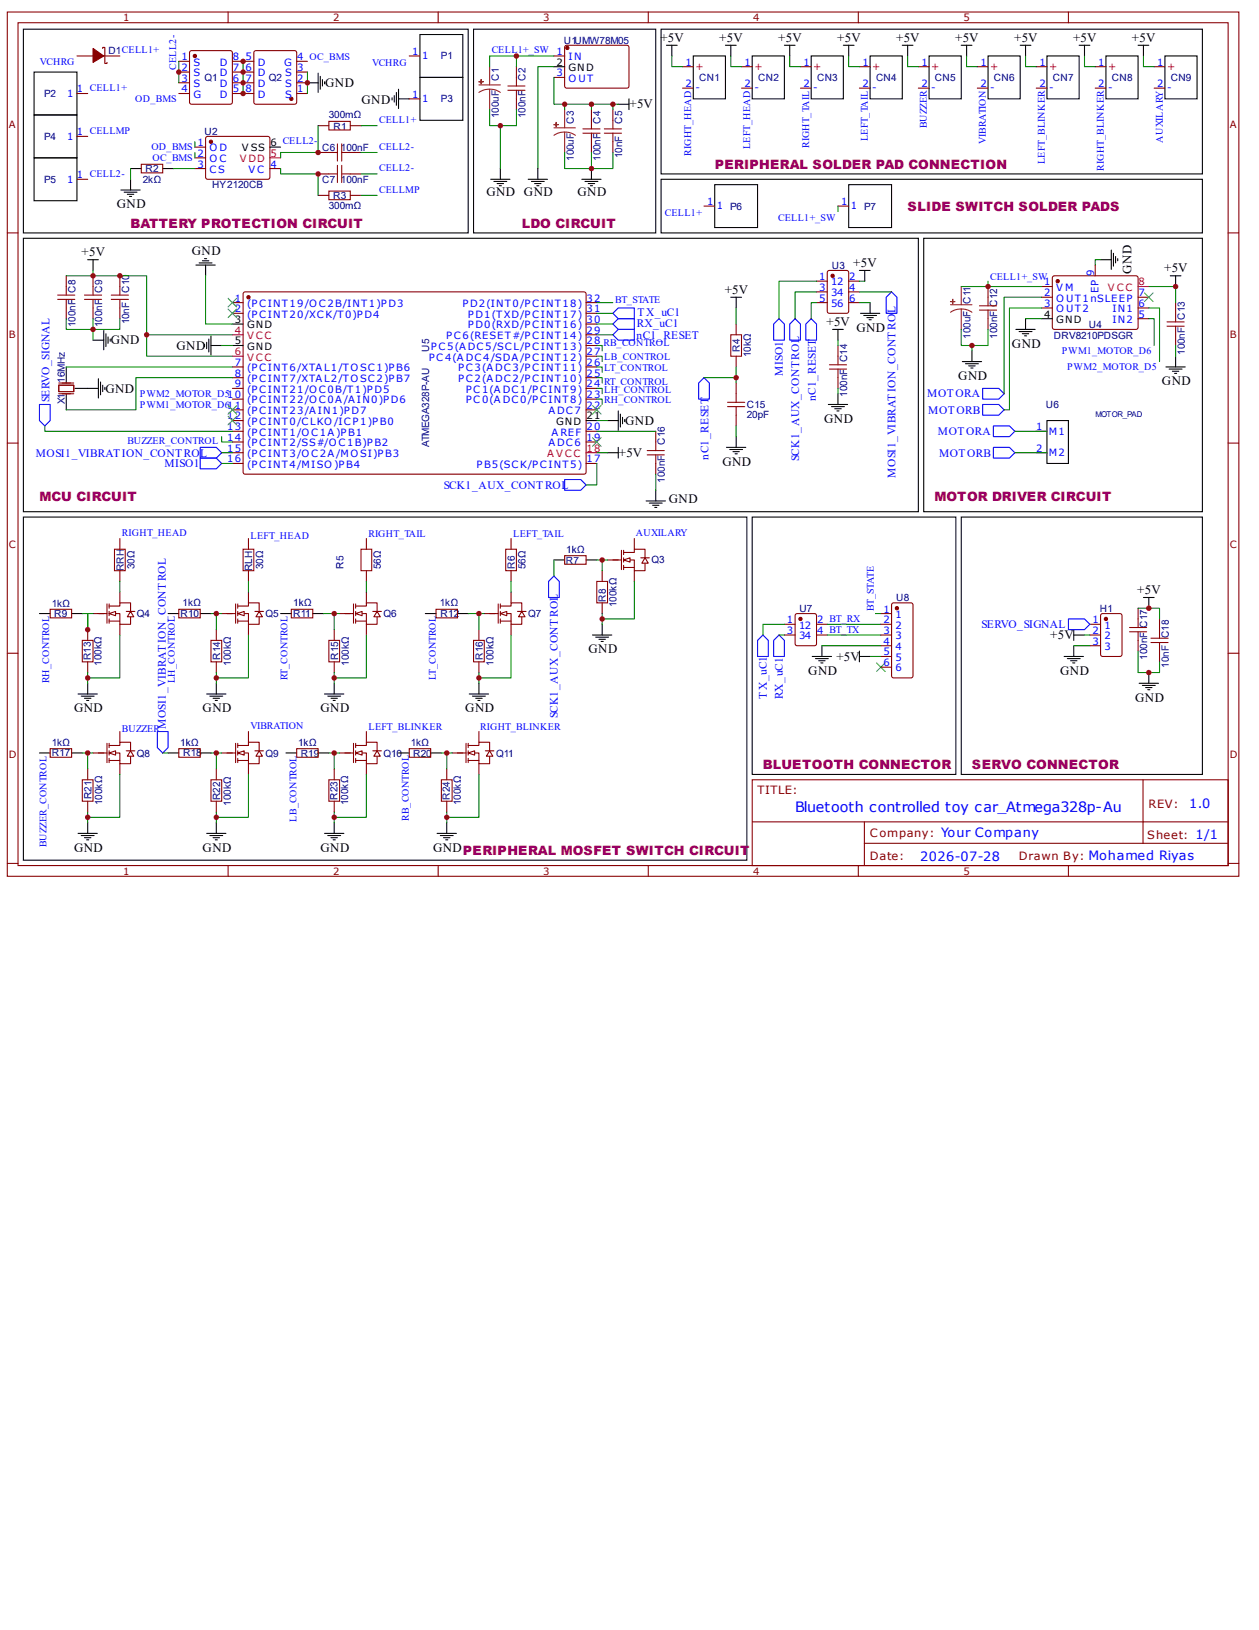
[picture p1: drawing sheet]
<svg xmlns="http://www.w3.org/2000/svg" width="216mm" height="279mm" viewBox="0 0 216 279" stroke-linecap="round" stroke-linejoin="round" font-family="sans-serif">
<g fill="none" stroke="#800" stroke-width=".18">
<path d="M1.3 2.1h211.1v148.1h-211.1zM3.1 3.9h207.5v144.5h-207.5zM39.1 2.1v1.8M75.1 2.1v1.8M111.2 2.1v1.8M147.2 2.1v1.8M183.2 2.1v1.8M1.3 39.9h1.8M210.6 39.9h1.8M41.8 50.1l.3-.1 58.2 .1 .2 .3v30.7l-.4 .2h-58.2l-.2-.4v-30.5zM1.3 75.9h1.8M210.6 75.9h1.8"/>
<path d="M1.3 112h1.8M210.6 112h1.8M129 133.7h81.6v14.7h-81.6zM196 133.7v10.9M1.3 148h1.8M39.1 148.4v1.8M75.1 148.4v1.8M111.2 148.4v1.8M129 140.9h81.5M147.2 148.4v1.8M148.2 144.6h62.3M148.2 140.9v7.3"/>
<path d="M183.2 148.4v1.8M210.6 148h1.8"/>
</g>
<circle cx="42.6" cy="51" r=".28" fill="#800"/>
<g fill="none" stroke="#800" stroke-width=".18">
<path d="M11.4 47.3v1.8M11.4 52.8v1.8M39.9 51.9h1.8M39.9 53.7h1.8M100.5 51.9h1.8M100.5 53.7h1.8M100.5 59.2h1.8M100.5 57.4h1.8M100.5 55.5h1.8M126.2 55.5v1.9M142 46.5l.2-.1h3l.3 .2v6.7l-.2 .4h-3.1l-.3-.2v-6.8zM143.7 59.2v1.9"/>
<path d="M201.6 51.9v1.8M201.6 57.4v1.8M39.9 62.9h1.8M39.9 64.7h1.8M39.9 66.6h1.8M39.9 68.4h1.8M39.9 70.3h1.8M39.9 72.1h1.8M39.9 73.9h1.8M39.9 75.8h1.8M39.9 77.6h1.8M39.9 79.4h1.8"/>
<path d="M100.5 62.9h1.8M100.5 64.7h1.8M100.5 66.6h1.8M100.5 68.4h1.8M100.5 70.3h1.8M100.5 73.9h1.8M100.5 75.8h1.8M100.5 79.4h1.8M100.5 61.1h1.8M126.2 61.1v1.8M126.2 65.7v1.8M126.2 71.2v1.8"/>
<path d="M143.7 64.7v1.9"/>
<circle cx="42.6" cy="51" r=".28"/>
</g>
<path d="M39.9 55.5h1.8M39.9 59.2h1.8M11.4 62.9v2.8M11.4 67.5v2.8M12.8 66.6h2.2M100.5 72.1h1.8" fill="none" stroke="#000" stroke-width=".18"/>
<path d="M39.9 57.4h1.8M39.9 61.1h1.8M100.5 77.6h1.8" fill="none" stroke="#f00" stroke-width=".18"/>
<path d="M10.1 66h2.5v1.1h-2.5zM10.1 65.7h2.5M10.1 67.5h2.5" fill="none" stroke="#810" stroke-width=".18"/>
<g fill="none" stroke="#a00000" stroke-width=".18">
<path d="M9.9 51.3h2.9M9.9 50.6h2.9M11.4 49.1v1.5M11.4 51.3v1.5M125.3 57.4h1.9v3.7h-1.9zM200.1 55.9h3M200.1 55.2h3M201.6 53.7v1.5M201.6 55.9v1.5M124.8 69h2.9M124.8 69.7h2.9M126.2 67.5v1.5"/>
<path d="M126.2 69.7v1.5M142.2 63.3h3M142.2 62.5h3M143.7 61.1v1.4M143.7 63.3v1.4"/>
</g>
<circle cx="142.8" cy="47.3" r=".28" fill="#800"/>
<g fill="none" stroke="#800" stroke-width=".18">
<path d="M35.4 23.5l.2-.1h10.5l.2 .3-.1 6.9-.3 .1h-10.5l-.1-.3v-6.7zM16 47.3v1.8M16 52.8v1.8M140 48.2h1.9M140 51.9h1.9M140 50h1.9M145.5 48.2h1.9M145.5 51.9h1.9M145.5 50h1.9"/>
<circle cx="142.8" cy="47.3" r=".28"/>
</g>
<path d="M14.5 51.3h2.9M14.5 50.6h2.9M16 49.1v1.5M16 51.3v1.5" fill="none" stroke="#a00000" stroke-width=".18"/>
<circle cx="36.2" cy="24.3" r=".28" fill="#800"/>
<g fill="none" stroke="#800" stroke-width=".18">
<path d="M32.6 8.8l.3-.1h6.6l.3 .1 .1 8.7-.2 .3-6.8 .1-.3-.2-.1-8.7zM24.2 28.2h3.7v1.4h-3.7zM33.4 25.2h1.9M33.4 27.1h1.9M33.4 28.9h1.9M46.3 28.9h1.8M54.6 26.1h1.8M54.6 29.8h1.8M54.6 33.5h1.8M54.6 21.5h1.8M60.1 26.1h1.8M60.1 29.8h1.8"/>
<path d="M60.1 33.5h1.8M60.1 21.5h1.8"/>
<circle cx="36.2" cy="24.3" r=".28"/>
</g>
<path d="M46.3 27.1h1.8" fill="none" stroke="#f00" stroke-width=".18"/>
<path d="M22.4 28.9h1.8M27.9 28.9h1.8M46.3 25.2h1.8" fill="none" stroke="#000" stroke-width=".18"/>
<path d="M56.4 32.8h3.7v1.4h-3.7zM56.4 20.8h3.7v1.5h-3.7zM56.4 26.1h1.5M56.4 29.8h1.5M57.9 24.7v2.9M57.9 28.3v3M58.6 26.1h1.5M58.6 24.7v2.9M58.6 28.3v3M58.6 29.8h1.5" fill="none" stroke="#a00000" stroke-width=".18"/>
<circle cx="33.4" cy="9.6" r=".28" fill="#800"/>
<g fill="none" stroke="#800" stroke-width=".18">
<path d="M30.7 10.5h1.8M30.7 12.4h1.8M30.7 14.2h1.8M30.7 16h1.8M39.9 10.5h1.8M39.9 12.4h1.8M39.9 14.2h1.8M39.9 16h1.8M43.6 8.8l.3-.1h6.6l.3 .1 .1 8.7-.2 .3-6.8 .1-.3-.2-.1-8.7z"/>
<circle cx="33.4" cy="9.6" r=".28"/>
</g>
<circle cx="50" cy="16.9" r=".28" fill="#800"/>
<g fill="none" stroke="#800" stroke-width=".18">
<path d="M41.7 16h1.8M41.7 14.2h1.8M41.7 12.4h1.8M41.7 10.5h1.8M50.9 16h1.8M50.9 14.2h1.8M50.9 12.4h1.8M50.9 10.5h1.8M96.9 7.9l.3-.1h10.5l.2 .3-.1 6.8-.3 .2-10.5-.1-.2-.3v-6.6z"/>
<circle cx="50" cy="16.9" r=".28"/>
</g>
<circle cx="97.3" cy="8.2" r=".28" fill="#800"/>
<g fill="none" stroke="#800" stroke-width=".18">
<path d="M95 9.6h1.8M95 13.3h1.8"/>
<circle cx="97.3" cy="8.2" r=".28"/>
</g>
<path d="M95 11.4h1.8" fill="none" stroke="#000" stroke-width=".18"/>
<path d="M163 52.2h3.7M164.8 53l1.2 .2 .7 .3M164.8 53h-.7l-1.1 .5M164.8 49.1v3.1M164.8 53v3.5" fill="none" stroke="#8d2323" stroke-width=".18"/>
<path d="M163 51.7h.7z" fill="#8d2323"/>
<path d="M163 51.7h.7z" fill="none" stroke="#8d2323" stroke-width=".18"/>
<path d="M163.4 51.3v.8z" fill="#8d2323"/>
<path d="M96.8 18.8v3.1M95 21.9h3.7M96.8 22.6l1.2 .2 .7 .4M96.8 22.6l-1.1 .2-.7 .4M96.8 22.6v3.5M163.4 51.3v.8z" fill="none" stroke="#8d2323" stroke-width=".18"/>
<path d="M95 21.4h.7z" fill="#8d2323"/>
<path d="M95 21.4h.7z" fill="none" stroke="#8d2323" stroke-width=".18"/>
<path d="M95.4 21v.7z" fill="#8d2323"/>
<path d="M95.4 21v.7z" fill="none" stroke="#8d2323" stroke-width=".18"/>
<g fill="none" stroke="#a00000" stroke-width=".18">
<path d="M87.1 15.5h2.9M87.1 14.7h2.9M88.6 13.3v1.4M88.6 15.5v1.4M19.1 51.3h2.9M19.1 50.6h2.9M20.6 49.1v1.5M20.6 51.3v1.5M111 78h2.9M111 77.2h2.9M112.5 75.8v1.4M112.5 78v1.4"/>
<path d="M197.4 110.1h2.9M197.4 109.4h2.9M198.8 107.9v1.5M198.8 110.1v1.5"/>
</g>
<path d="M88.6 11.4v1.9M88.6 16.9v1.9M20.6 47.3v1.8M20.6 52.8v1.8M180.6 47.4l.2-.1h14.2l.2 .3-.1 8.7-.3 .2-14.2-.1-.1-.3v-8.5zM112.5 73.9v1.9M112.5 79.4v1.9M198.8 106.1v1.8M198.8 111.6v1.8" fill="none" stroke="#800" stroke-width=".18"/>
<circle cx="181.4" cy="48.2" r=".28" fill="#800"/>
<g fill="none" stroke="#800" stroke-width=".18">
<path d="M178.6 49.1h1.9M178.6 51h1.9M178.6 52.8h1.9M187.8 45.4v1.9M195.2 51h1.8M195.2 52.8h1.8M195.2 54.6h1.8"/>
<circle cx="181.4" cy="48.2" r=".28"/>
</g>
<path d="M178.6 54.6h1.9" fill="none" stroke="#000" stroke-width=".18"/>
<path d="M195.2 49.1h1.8" fill="none" stroke="#f00" stroke-width=".18"/>
<path d="M82.1 14.6h3.7M84 15.3l.7 .1 1.1 .4M84 15.3l-.8 .1-1.1 .4M84 11.4v3.2M84 15.3v3.5" fill="none" stroke="#8d2323" stroke-width=".18"/>
<path d="M82.1 14h.8z" fill="#8d2323"/>
<path d="M82.1 14h.8z" fill="none" stroke="#8d2323" stroke-width=".18"/>
<path d="M82.5 13.6v.8z" fill="#8d2323"/>
<path d="M82.5 13.6v.8z" fill="none" stroke="#8d2323" stroke-width=".18"/>
<path d="M168 53.2h2.9M168 52.4h2.9M169.4 51v1.4M169.4 53.2v1.4M193.7 108.3h2.9M193.7 107.6h2.9M195.2 106.1v1.5M195.2 108.3v1.5" fill="none" stroke="#a00000" stroke-width=".18"/>
<path d="M169.4 49.1v1.9M169.4 54.6v1.9M188.8 105.3l.3-.1h2.9l.4 .2v6.8l-.2 .3h-3.1l-.3-.2-.1-6.8zM195.2 104.3v1.8M195.2 109.8v1.8" fill="none" stroke="#800" stroke-width=".18"/>
<circle cx="189.7" cy="106.1" r=".28" fill="#800"/>
<g fill="none" stroke="#800" stroke-width=".18">
<path d="M101.4 18.8v1.8M105.1 18.8v1.8M101.4 24.3v1.8M105.1 24.3v1.8M136.5 105.3l.2-.1h3l.3 .1v5l-.1 .3-3.2 .1-.3-.2-.1-5zM186.9 107h1.8M186.9 108.8h1.8M186.9 110.7h1.8"/>
<circle cx="189.7" cy="106.1" r=".28"/>
</g>
<path d="M100 22.8h2.9M100 22.1h2.9M101.4 20.6v1.5M101.4 22.8v1.5M103.6 22.8h3M103.6 22.1h3M105.1 20.6v1.5M105.1 22.8v1.5" fill="none" stroke="#a00000" stroke-width=".18"/>
<circle cx="137.3" cy="106.1" r=".28" fill="#800"/>
<g fill="none" stroke="#800" stroke-width=".18">
<path d="M16 105.2h2.3M18.3 103.5v3.3M18.7 105.2h1.9v1.8h1.8v-1.3M18.7 103.9h1.9v-.6h1.8v1.5M18.7 103.5v.8M18.7 104.8v.7M18.7 106.1v.7M18.7 106.5h1.9M20.6 101.5v1.8M20.6 107v1.8M21.7 104.8h1.4M134.5 107h1.8"/>
<path d="M134.5 108.8h1.8M140 107h1.9M140 108.8h1.9"/>
<circle cx="137.3" cy="106.1" r=".28"/>
</g>
<path d="M22.4 104.8l.5 .9h-1.1z" fill="#fefefe"/>
<path d="M22.4 104.8l.5 .9h-1.1z" fill="none" stroke="#800" stroke-width=".18"/>
<path d="M18.7 105.2l1.1-.4v.7z" fill="#fefefe"/>
<path d="M18.7 105.2l1.1-.4v.7zM38 129.1h2.4M40.4 127.4v3.3M40.8 129.1h1.8v1.8h1.8v-1.3M40.8 127.8h1.8v-.6h1.8v1.5M40.8 127.4v.7M40.8 128.7v.7M40.8 130v.7M40.8 130.4h1.8M42.6 125.4v1.8M42.6 130.9v1.8M43.7 128.7h1.5" fill="none" stroke="#800" stroke-width=".18"/>
<path d="M44.4 128.7l.6 .9h-1.1z" fill="#fefefe"/>
<path d="M44.4 128.7l.6 .9h-1.1z" fill="none" stroke="#800" stroke-width=".18"/>
<path d="M40.8 129.1l1.1-.4v.7z" fill="#fefefe"/>
<path d="M83 105.2h2.4M85.4 103.5v3.3M85.8 105.2h1.8v1.8h1.9v-1.3M85.8 103.9h1.8v-.6h1.9v1.5M85.8 103.5v.8M85.8 104.8v.7M85.8 106.1v.7M85.8 106.5h1.8M87.6 101.5v1.8M87.6 107v1.8M88.7 104.8h1.5M40.8 129.1l1.1-.4v.7z" fill="none" stroke="#800" stroke-width=".18"/>
<path d="M89.5 104.8l.5 .9h-1.1z" fill="#fefefe"/>
<path d="M89.5 104.8l.5 .9h-1.1z" fill="none" stroke="#800" stroke-width=".18"/>
<path d="M85.8 105.2l1.1-.4v.7z" fill="#fefefe"/>
<path d="M85.8 105.2l1.1-.4v.7zM58.2 129.1h2.4M60.6 127.4v3.3M61 129.1h1.8v1.8h1.9v-1.3M61 127.8h1.8v-.6h1.9v1.5M61 127.4v.7M61 128.7v.7M61 130v.7M61 130.4h1.8M62.8 125.4v1.8M62.8 130.9v1.8M63.9 128.7h1.5" fill="none" stroke="#800" stroke-width=".18"/>
<path d="M64.7 128.7l.5 .9h-1.1z" fill="#fefefe"/>
<path d="M64.7 128.7l.5 .9h-1.1z" fill="none" stroke="#800" stroke-width=".18"/>
<path d="M61 129.1l1.1-.4v.7z" fill="#fefefe"/>
<path d="M58.2 105.2h2.4M60.6 103.5v3.3M61 105.2h1.8v1.8h1.9v-1.3M61 103.9h1.8v-.6h1.9v1.5M61 103.5v.8M61 104.8v.7M61 106.1v.7M61 106.5h1.8M62.8 101.5v1.8M62.8 107v1.8M63.9 104.8h1.5M61 129.1l1.1-.4v.7z" fill="none" stroke="#800" stroke-width=".18"/>
<path d="M64.7 104.8l.5 .9h-1.1z" fill="#fefefe"/>
<path d="M64.7 104.8l.5 .9h-1.1z" fill="none" stroke="#800" stroke-width=".18"/>
<path d="M61 105.2l1.1-.4v.7z" fill="#fefefe"/>
<path d="M38 105.2h2.4M40.4 103.5v3.3M40.8 105.2h1.8v1.8h1.8v-1.3M40.8 103.9h1.8v-.6h1.8v1.5M40.8 103.5v.8M40.8 104.8v.7M40.8 106.1v.7M40.8 106.5h1.8M42.6 101.5v1.8M42.6 107v1.8M43.7 104.8h1.5M61 105.2l1.1-.4v.7z" fill="none" stroke="#800" stroke-width=".18"/>
<path d="M44.4 104.8l.6 .9h-1.1z" fill="#fefefe"/>
<path d="M44.4 104.8l.6 .9h-1.1z" fill="none" stroke="#800" stroke-width=".18"/>
<path d="M40.8 105.2l1.1-.4v.7z" fill="#fefefe"/>
<path d="M40.8 105.2l1.1-.4v.7zM16 129.1h2.3M18.3 127.4v3.3M18.7 129.1h1.9v1.8h1.8v-1.3M18.7 127.8h1.9v-.6h1.8v1.5M18.7 127.4v.7M18.7 128.7v.7M18.7 130v.7M18.7 130.4h1.9M20.6 125.4v1.8M20.6 130.9v1.8M21.7 128.7h1.4" fill="none" stroke="#800" stroke-width=".18"/>
<path d="M22.4 128.7l.5 .9h-1.1z" fill="#fefefe"/>
<path d="M22.4 128.7l.5 .9h-1.1z" fill="none" stroke="#800" stroke-width=".18"/>
<path d="M18.7 129.1l1.1-.4v.7z" fill="#fefefe"/>
<path d="M104.2 96h2.4M106.6 94.3v3.3M106.9 96h1.9v1.8h1.8v-1.3M106.9 94.7h1.9v-.6h1.8v1.5M106.9 94.3v.8M106.9 95.6v.8M106.9 96.9v.7M106.9 97.3h1.9M108.8 92.3v1.8M108.8 97.8v1.9M109.9 95.6h1.5M18.7 129.1l1.1-.4v.7z" fill="none" stroke="#800" stroke-width=".18"/>
<path d="M110.6 95.6l.6 .9h-1.1z" fill="#fefefe"/>
<path d="M110.6 95.6l.6 .9h-1.1z" fill="none" stroke="#800" stroke-width=".18"/>
<path d="M106.9 96l1.1-.4v.8z" fill="#fefefe"/>
<path d="M106.9 96l1.1-.4v.8zM77.5 129.1h2.4M79.9 127.4v3.3M80.3 129.1h1.8v1.8h1.9v-1.3M80.3 127.8h1.8v-.6h1.9v1.5M80.3 127.4v.7M80.3 128.7v.7M80.3 130v.7M80.3 130.4h1.8M82.1 125.4v1.8M82.1 130.9v1.8M83.2 128.7h1.5" fill="none" stroke="#800" stroke-width=".18"/>
<path d="M84 128.7l.5 .9h-1.1z" fill="#fefefe"/>
<path d="M84 128.7l.5 .9h-1.1z" fill="none" stroke="#800" stroke-width=".18"/>
<path d="M80.3 129.1l1.1-.4v.7z" fill="#fefefe"/>
<g fill="none" stroke="#800" stroke-width=".18">
<path d="M13.2 16h1.8M13.2 9.6h2.8M17.6 8.3v-.2h.4v2.8h.3v-.2M17.8 9.6h2.8M70.2 9.6h1.8M70.2 16.9h1.8M117 11.4h1.9M117 15.1h1.9M127.2 11.4h1.8M127.2 15.1h1.8M137.3 11.4h1.8M137.3 15.1h1.8"/>
<path d="M147.4 11.4h1.8M147.4 15.1h1.8M157.5 11.4h1.8M157.5 15.1h1.8M167.6 11.4h1.8M167.6 15.1h1.8M177.7 11.4h1.8M177.7 15.1h1.8M187.8 11.4h1.9M187.8 15.1h1.9M197.9 11.4h1.9M197.9 15.1h1.9"/>
<path d="M13.2 23.4h1.8M13.2 30.7h1.8M120.7 35.3h1.9M143.7 35.3h1.8M96.8 95.2h3.7v1.5h-3.7zM103.3 97.8v1.9M8.6 104.4h3.7v1.5h-3.7zM15 107.9v1.9M15 113.4v1.9M30.7 104.4h3.6v1.5h-3.6zM37.1 107.9v1.9M37.1 113.4v1.9"/>
<path d="M50 104.4h3.6v1.5h-3.6zM57.3 107.9v1.9M57.3 113.4v1.9M74.8 104.4h3.6v1.5h-3.6zM82.1 107.9v1.9M82.1 113.4v1.9M103.3 103.3v1.9M8.6 128.3h3.7v1.5h-3.7zM15 131.8v1.9M15 137.3v1.9M30.7 128.3h3.6v1.5h-3.6zM37.1 131.8v1.9"/>
<path d="M37.1 137.3v1.9M50.9 128.3h3.7v1.5h-3.7zM57.3 131.8v1.9M57.3 137.3v1.9M70.2 128.3h3.7v1.5h-3.7zM76.6 131.8v1.9M76.6 137.3v1.9M80.3 129.1l1.1-.4v.7z"/>
</g>
<g fill="none" stroke="#000" stroke-width=".18">
<path d="M5.8 12.4h7.4v7.3h-7.4zM5.8 19.7h7.4v7.4h-7.4zM52.7 14.2h1.9M54.6 12.5v3.3M54.9 13.1v2.2M55.3 13.6v1.1M55.7 14v.4M67.2 16.8v.3M67.6 16.4v1.1M68 15.8v2.3M68.3 16.9h1.9M68.3 15.3v3.3"/>
<path d="M72 5.9h7.4v7.4h-7.4zM72 13.3h7.4v7.3h-7.4zM118.9 9.6h5.5v7.3h-5.5zM129 9.6h5.5v7.3h-5.5zM139.1 9.6h5.5v7.3h-5.5zM149.2 9.6h5.5v7.3h-5.5zM159.3 9.6h5.5v7.3h-5.5zM169.4 9.6h5.5v7.3h-5.5zM179.5 9.6h5.6v7.3h-5.6zM189.7 9.6h5.5v7.3h-5.5zM199.8 9.6h5.5v7.3h-5.5zM5.8 27.1h7.4v7.3h-7.4z"/>
<path d="M20.7 32.6h3.3M21.3 32.9h2.2M21.8 33.3h1.1M22.2 33.7h.4M22.4 30.7v1.9M122.6 31.7h7.3v7.3h-7.3zM145.5 31.7h7.4v7.3h-7.4zM95 96h1.8M100.5 96h1.8M6.8 105.2h1.8M12.3 105.2h1.8M28.8 105.2h1.9"/>
<path d="M34.3 105.2h1.9M48.1 105.2h1.9M53.6 105.2h1.9M72.9 105.2h1.9M78.4 105.2h1.9M6.8 129.1h1.8M12.3 129.1h1.8M28.8 129.1h1.9M34.3 129.1h1.9M49 129.1h1.9M54.6 129.1h1.8M68.3 129.1h1.9"/>
<path d="M73.9 129.1h1.8"/>
</g>
<path d="M102.3 99.7h1.9v3.6h-1.9zM14.1 109.8h1.9v3.6h-1.9zM36.2 109.8h1.8v3.6h-1.8zM56.4 109.8h1.8v3.6h-1.8zM81.2 109.8h1.8v3.6h-1.8zM14.1 133.7h1.9v3.6h-1.9zM36.2 133.7h1.8v3.6h-1.8zM56.4 133.7h1.8v3.6h-1.8zM75.7 133.7h1.8v3.6h-1.8z" fill="none" stroke="#a00000" stroke-width=".18"/>
<g fill="none" stroke="#080" stroke-width=".18">
<path d="M30.7 10.5v3.7M41.7 10.5v5.5M52.7 12.4v3.6M22.4 28.9v1.8M29.7 28.9h3.7M33.4 24.3v.9M33.4 26.1v1M48.1 28.9v.9h6.5v3.7M54.6 21.5v4.6h-6.5v1M61.9 26.1h2.8M61.9 33.5h2.8M61.9 21.5h2.8"/>
<path d="M61.9 29.8h2.8"/>
</g>
<path d="M16 8.3l1.8 1.3-1.8 1.1z" fill="#800"/>
<path d="M16 8.3l1.8 1.3-1.8 1.1zM177.7 73.9h1.8M177.7 77.6h1.8M20.6 92.3v1.8M20.6 97.8v1.9M42.6 92.3v1.8M42.6 97.8v1.9M62.8 92.3v1.8M62.8 97.8v1.9M87.6 92.3v1.8M87.6 97.8v1.9M153 103.4l.3-.1h2.9l.4 .3v12.2l-.3 .4h-3l-.4-.3v-12.2z" fill="none" stroke="#800" stroke-width=".18"/>
<g fill="none" stroke="#080" stroke-width=".18">
<path d="M84 18.8v2.7h4.6v-2.7M88.6 9.6v1.8M95 9.6h-11v1.8M95 11.4h-2.8v17.5M95 13.3v4.6h1.8M96.8 18.8v-.9h8.3v.9M101.4 17.9v.9M105.1 17.9h.9M115.2 9.6v1.8h1.8M125.3 9.6v1.8h1.9M135.4 9.6v1.8h1.9M145.5 9.6v1.8h1.9"/>
<path d="M155.6 9.6v1.8h1.9M165.8 9.6v1.8h1.8M175.9 9.6v1.8h1.8M186 9.6v1.8h1.8M196.1 9.6v1.8h1.8M85.8 21.5v7.4M96.8 26.1v2.8h8.3v-2.8M101.4 26.1v2.8M143.7 35.3v.9M11.4 54.6v1.9h9.2v-1.9M11.4 47.3h13.7v10.1h14.8M16 46.4v.9"/>
<path d="M16 54.6v3.7M25.1 57.4v3.7h14.8M35.3 47.3v8.2h4.6M38 59.2h1.9M102.3 59.2h1v.9M102.3 57.4h2.8M102.3 51.9h2.8M102.3 53.7h2.8M102.3 55.5h2.8M126.2 52.8v2.7M140 48.2h-6.4v6.4M140 50h-3.7v4.6"/>
<path d="M140 51.9h-.9v2.7M143.7 58.3v.9M147.4 51.9h1.8M147.4 48.2h.9M147.4 50h5.5M164.8 56.5v2.7h4.6v-2.7M164.8 49.1h13.8M169.4 48.2v.9M175.9 54.6h2.7M178.6 51h-6.4v16.5M178.6 52.8h-5.5v17.5h-.9M188.7 44.5h-.9v.9"/>
<path d="M197 49.1h4.6v2.8M197 54.6h.9v4.6M197 52.8h1.8v9.2M201.6 59.2v1.9M7.7 73v.9h32.2M11.4 62.9h28.5M38 74.8v1h1.9M38 77.6h1.9M38 79.4h1.9M39.9 64.7h-16.6v5.6h-11.9M102.3 79.4v3.7h-1.8M102.3 62.9h1v.9"/>
<path d="M102.3 64.7h1v1M102.3 68.4h1v.9M102.3 66.6h1v.9M102.3 61.1h1v.9M102.3 77.6h1.9M102.3 73.9h10.2M102.3 72.1h1.9M120.7 64.7h5.5M126.2 62.9v2.8M126.2 73v1.8M143.7 66.6v.9M174 77.6h5.5"/>
<path d="M174 73.9h5.5M20.6 99.7v1.8M42.6 99.7v1.8M62.8 99.7v1.8M87.6 99.7v1.8M95 96v2.7M102.3 96h1.9M103.3 96v1.8M108.8 99.7v6.4h-5.5M112.5 81.3v2.7M14.1 105.2h.9v2.7v-2.7h1M15 115.3v1.8"/>
<path d="M20.6 108.8v7.4h-5.6M36.2 105.2h1.8M37.1 105.2v2.7M37.1 115.3v1.8M42.6 108.8v7.4h-5.5M55.5 105.2h2.7M57.3 105.2v2.7M57.3 115.3v1.8M62.8 108.8v7.4h-5.5M80.3 105.2h2.7M82.1 105.2v2.7M82.1 115.3v1.8"/>
<path d="M87.6 108.8v7.4h-5.5M103.3 105.2v1.8M133.6 108.8h.9M134.5 107h-3.7v1.8M141.9 107h9.2M141.9 108.8h9.2M184.1 110.7h2.8M186 108.8h.9M195.2 104.3h3.6v1.8M195.2 111.6v3.7h3.6v-1.9M14.1 129.1h1.9M15 129.1v2.7"/>
<path d="M15 139.2v1.8M20.6 132.7v7.4h-5.6M27.9 129.1h.9M36.2 129.1h1.8M37.1 129.1v2.7M37.1 139.2v1.8M42.6 132.7v7.4h-5.5M56.4 129.1h1.8M57.3 129.1v2.7M57.3 139.2v1.8M62.8 132.7v7.4h-5.5M75.7 129.1h1.8"/>
<path d="M76.6 129.1v2.7M76.6 139.2v1.8M82.1 132.7v7.4h-5.5"/>
</g>
<g fill="none" stroke="#000" stroke-width=".18">
<path d="M4 5h76.3v34.9h-76.3zM81.2 5h31.3v34.9h-31.3zM106 17.9h1.9M107.9 16.9v1.9M113.4 5h92.8v24.8h-92.8zM114.3 7.8h1.8M115.2 7.8v1.8M124.4 7.8h1.8M125.3 7.8v1.8M134.5 7.8h1.8M135.4 7.8v1.8M144.6 7.8h1.9"/>
<path d="M145.5 7.8v1.8M154.7 7.8h1.9M155.6 7.8v1.8M164.8 7.8h1.9M165.8 7.8v1.8M174.9 7.8h1.9M175.9 7.8v1.8M185.1 7.8h1.8M186 7.8v1.8M195.2 7.8h1.8M196.1 7.8v1.8M84.1 30.7h3.4"/>
<path d="M84.7 31.1h2.2M85.3 31.5h1.1M85.6 31.8h.4M85.8 28.9v1.8M90.6 30.7h3.3M91.1 31.1h2.2M91.7 31.5h1.1M92.1 31.8h.3M92.2 28.9v1.8M99.8 30.7h3.3M100.3 31.1h2.2M100.9 31.5h1.1"/>
<path d="M101.2 31.8h.4M101.4 28.9v1.8M113.4 30.7h92.8v9.2h-92.8zM4 40.8h153.5v46.9h-153.5zM15 44.5h1.9M16 58.3h1.8M16 44.5v1.9M17.8 56.6v3.4M18.2 57.2v2.2M18.5 57.8v1.1M18.9 58.1v.4M33.6 45.4h3.3"/>
<path d="M34.2 45.1h2.2M34.7 44.7h1.1M35.1 44.3h.3M35.1 59v.4M35.3 45.4v1.9M35.4 58.7v1.1M35.8 58.1v2.2M36.2 59.2h1.8M36.2 57.6v3.3M125.3 51h1.9M126.2 51v1.8M142.8 56.5h1.8"/>
<path d="M143.7 56.5v1.8M147.4 46.4h1.8M147.6 53.7h3.3M148.1 54.1h2.2M148.3 46.4v1.8M148.7 54.4h1.1M149 54.8h.4M149.2 51.9v1.8M158.4 40.8h47.8v46.9h-47.8zM174.2 56.5h3.3M174.8 56.8h2.2M175.3 57.2h1.1"/>
<path d="M175.7 57.6h.3M175.9 54.6v1.9M188.7 44.5h1.9M190.6 42.9v3.3M190.9 43.4v2.2M191.3 44v1.1M191.7 44.3v.4M200.7 47.3h1.8M201.6 47.3v1.8M15 66.6h1.9M16.9 64.9v3.3M17.2 65.5v2.2"/>
<path d="M17.6 66v1.1M18 66.4v.4M104.2 77.6h1.8M104.2 72.1h1.8M106 70.4v3.3M106 76.7v1.8M106.4 71v2.2M106.8 71.5v1.1M107.1 71.9v.4M124.6 76.7h3.3M125.1 77.1h2.2M125.7 77.4h1.1"/>
<path d="M126.1 77.8h.3M126.2 74.8v1.9M142 69.3h3.4M142.6 69.7h2.2M143.1 70.1h1.2M143.5 70.4h.4M143.7 67.5v1.8M179.5 72.1h3.7v7.3h-3.7zM199.9 62.9h3.4M200.5 63.3h2.2M201 63.6h1.1M201.4 64h.4"/>
<path d="M201.6 61.1v1.8M4 88.6h124.1v58.8h-124.1zM110.8 85.9h3.3M111.4 86.2h2.2M111.9 86.6h1.1M112.3 87h.3M112.5 84v1.9M129 88.6h34.9v44.1h-34.9zM164.8 88.6h41.4v44.1h-41.4zM13.4 119h3.3M13.9 119.3h2.2M14.5 119.7h1.1"/>
<path d="M15 117.1v1.9M35.4 119h3.3M36 119.3h2.2M36.5 119.7h1.1M37.1 117.1v1.9M55.7 119h3.3M56.2 119.3h2.2M56.8 119.7h1.1M57.3 117.1v1.9M80.5 119h3.3M81 119.3h2.2M81.6 119.7h1.1"/>
<path d="M82.1 117.1v1.9M101.6 108.8h3.3M102.2 109.2h2.2M102.7 109.6h1.1M103.1 110h.3M103.3 107v1.8M139.3 112.5h3.3M139.8 112.9h2.2M140.4 113.3h1.1M140.8 113.6h.3M140.9 110.7v1.8M147.4 112.5h1.8"/>
<path d="M147.4 111.6v1.8M182.5 112.5h3.3M183 112.9h2.2M183.6 113.3h1.1M184 113.6h.3M184.1 108.8h1.9M184.1 107.9v1.9M184.1 110.7v1.8M195.3 117.1h3.4M195.9 117.5h2.2M196.1 102.4h1.8M196.5 117.9h1.1"/>
<path d="M196.8 118.2h.4M197 102.4v1.9M197 115.3v1.8M14.9 120.1h.3M36.9 120.1h.4M57.1 120.1h.4M81.9 120.1h.4M13.4 142.9h3.3M13.9 143.2h2.2M14.5 143.6h1.1M14.9 144h.3M15 141v1.9"/>
<path d="M35.4 142.9h3.3M36 143.2h2.2M36.5 143.6h1.1M36.9 144h.4M37.1 141v1.9M55.7 142.9h3.3M56.2 143.2h2.2M56.8 143.6h1.1M57.1 144h.4M57.3 141v1.9M75 142.9h3.3M75.5 143.2h2.2"/>
<path d="M76.1 143.6h1.1M76.4 144h.4M76.6 141v1.9"/>
</g>
<g fill="none" stroke="#00f" stroke-width=".18">
<path d="M105.1 57.4l.9-.9h2.8v1.8h-2.8zM105.1 55.5l.9-.9h2.8v1.9h-2.8zM105.1 53.7l.9-.9h2.8v1.8h-2.8zM133.6 54.6l.9 .9v2.8h-1.8v-2.8zM136.3 54.6l1 .9v2.8h-1.9v-2.8zM138.2 55.5l.9-.9 .9 .9v2.8h-1.8zM152.9 50l.9 1v2.7h-1.8v-2.7zM6.8 69.3h1.8v2.8l-.9 .9-.9-.9zM34.3 78.5h2.8l.9 .9-.9 1h-2.8zM34.3 76.7h2.8l.9 .9-.9 .9h-2.8zM120.7 64.7l.9 1v2.7h-1.8v-2.7zM168.5 66.6h2.8l.9 .9-.9 .9h-2.8z"/>
<path d="M168.5 69.3h2.8l.9 1-.9 .9h-2.8zM170.4 76.7h2.7l.9 .9-.9 .9h-2.7zM170.4 73h2.7l.9 .9-.9 .9h-2.7zM95 98.7l.9 1v2.7h-1.8v-2.7zM96.8 82.2h2.8l.9 .9-.9 .9h-2.8zM130.8 108.8l1 1v2.7h-1.9v-2.7zM133.6 108.8l.9 1v2.7h-1.8v-2.7zM183.2 106.1h2.8l.9 .9-.9 .9h-2.8zM27 125.4h1.8v2.7l-.9 1-.9-1z"/>
</g>
<path d="M19.6 94.1h1.9v3.7h-1.9zM41.7 94.1h1.8v3.7h-1.8zM61.9 94.1h1.8v3.7h-1.8zM86.7 94.1h1.9v3.7h-1.9z" fill="none" stroke="#a00000" stroke-width=".18"/>
<g fill="none" stroke="#3c3" stroke-width=".18">
<path d="M39.1 51.1l1.5 1.5M39.1 53l1.5 1.4M40.6 51.1l-1.5 1.5M40.6 53l-1.5 1.4M196.3 50.2l1.4 1.5M197.7 50.2l-1.4 1.5M39.1 71.4l1.5 1.4M39.1 69.5l1.5 1.5M40.6 71.4l-1.5 1.4M40.6 69.5l-1.5 1.5M101.6 69.5l1.5 1.5M101.6 75l1.5 1.5"/>
<path d="M103.1 69.5l-1.5 1.5M103.1 75l-1.5 1.5M150.3 113.6l1.5 1.5M151.8 113.6l-1.5 1.5"/>
</g>
<circle cx="153.8" cy="104.3" r=".28" fill="#800"/>
<g fill="none" stroke="#800" stroke-width=".18">
<path d="M151.1 105.2h1.8M151.1 107h1.8M151.1 108.8h1.8M151.1 110.7h1.8M151.1 112.5h1.8M151.1 114.4h1.8"/>
<circle cx="153.8" cy="104.3" r=".28"/>
</g>
<path d="M166.7 59.2v.9M140.9 110.7h10.2M149.2 112.5h1.9M150.1 105.2h1" fill="none" stroke="#080" stroke-width=".18"/>
<path d="M165 62h3.3M165.6 62.3h2.2M166.1 62.7h1.1M166.5 63.1h.4M166.7 60.1v1.9" fill="none" stroke="#000" stroke-width=".18"/>
<g fill="#c00">
<circle cx="30.7" cy="12.4" r=".46"/>
<circle cx="41.7" cy="16" r=".46"/>
<circle cx="41.7" cy="10.5" r=".46"/>
<circle cx="41.7" cy="14.2" r=".46"/>
<circle cx="41.7" cy="12.4" r=".46"/>
<circle cx="52.7" cy="14.2" r=".46"/>
<circle cx="54.6" cy="26.1" r=".46"/>
<circle cx="54.6" cy="29.8" r=".46"/>
<circle cx="88.6" cy="9.6" r=".46"/>
<circle cx="101.4" cy="28.9" r=".46"/>
<circle cx="16" cy="56.5" r=".46"/>
<circle cx="126.2" cy="64.7" r=".46"/>
<circle cx="169.4" cy="49.1" r=".46"/>
<circle cx="201.6" cy="49.1" r=".46"/>
<circle cx="15" cy="107.9" r=".46"/>
<circle cx="37.1" cy="105.2" r=".46"/>
<circle cx="57.3" cy="105.2" r=".46"/>
<circle cx="82.1" cy="105.2" r=".46"/>
<circle cx="57.3" cy="129.1" r=".46"/>
<circle cx="37.1" cy="129.1" r=".46"/>
<circle cx="15" cy="129.1" r=".46"/>
<circle cx="15" cy="140.1" r=".46"/>
<circle cx="37.1" cy="140.1" r=".46"/>
<circle cx="57.3" cy="140.1" r=".46"/>
<circle cx="15" cy="116.2" r=".46"/>
<circle cx="37.1" cy="116.2" r=".46"/>
<circle cx="57.3" cy="116.2" r=".46"/>
<circle cx="82.1" cy="116.2" r=".46"/>
<circle cx="197" cy="115.3" r=".46"/>
<circle cx="197" cy="104.3" r=".46"/>
<circle cx="85.8" cy="21.5" r=".46"/>
<circle cx="96.8" cy="17.9" r=".46"/>
<circle cx="101.4" cy="17.9" r=".46"/>
<circle cx="105.1" cy="17.9" r=".46"/>
<circle cx="16" cy="47.3" r=".46"/>
<circle cx="20.6" cy="47.3" r=".46"/>
<circle cx="25.1" cy="57.4" r=".46"/>
<circle cx="103.3" cy="96" r=".46"/>
<circle cx="103.3" cy="106.1" r=".46"/>
<circle cx="76.6" cy="129.1" r=".46"/>
<circle cx="76.6" cy="140.1" r=".46"/>
<circle cx="166.7" cy="59.2" r=".46"/>
</g>
<text font-size="2.5" fill="#00f" x="136.3" y="139.2">Bluetooth controlled toy car_Atmega328p-Au</text>
<g font-size="2.2">
<text x="113.2" y="7.1">+5V</text>
<text x="123.3" y="7.1">+5V</text>
<text x="133.5" y="7.1">+5V</text>
<text x="143.6" y="7.1">+5V</text>
<text x="153.7" y="7.1">+5V</text>
<text x="163.8" y="7.1">+5V</text>
<text x="173.9" y="7.1">+5V</text>
<text x="184" y="7.1">+5V</text>
<text x="194.1" y="7.1">+5V</text>
<text x="55.7" y="14.9">GND</text>
<text x="62" y="17.8">GND</text>
<text x="107.9" y="18.6">+5V</text>
<text x="20" y="35.7">GND</text>
<text x="83.4" y="33.7">GND GND</text>
<text x="99" y="33.7">GND</text>
<text x="14" y="43.9">+5V</text>
<text x="32.9" y="43.7">GND</text>
<text x="146.3" y="45.7">+5V</text>
<text x="194.1" y="46.9" transform="rotate(-90 194.1 46.9)">GND</text>
<text x="199.6" y="46.7">+5V</text>
<text x="124.3" y="50.3">+5V</text>
<text x="19" y="59">GND</text>
<text x="30.3" y="59.9">GND</text>
<text x="141.7" y="55.8">+5V</text>
<text x="146.8" y="56.9">GND</text>
<text x="173.5" y="59.6">GND</text>
<text x="164.3" y="65.1">GND</text>
<text x="18.1" y="67.3">GND</text>
<text x="199.3" y="66">GND</text>
<text x="107.2" y="72.8">GND</text>
<text x="141.3" y="72.5">GND</text>
<text x="106.1" y="78.3">+5V</text>
<text x="123.9" y="79.8">GND</text>
<text x="114.7" y="86.3">GND</text>
<text x="195" y="101.8">+5V</text>
<text x="100.9" y="112">GND</text>
<text x="143.4" y="113.2">+5V</text>
<text x="180.1" y="109.6">+5V</text>
<text x="138.6" y="115.7">GND</text>
<text x="181.8" y="115.7">GND</text>
<text x="12.7" y="122.1">GND</text>
<text x="34.7" y="122.1">GND</text>
<text x="55" y="122.1">GND</text>
<text x="79.8" y="122.1">GND</text>
<text x="194.7" y="120.2">GND</text>
<text x="12.7" y="146">GND</text>
<text x="34.7" y="146">GND</text>
<text x="55" y="146">GND</text>
<text x="74.3" y="146">GNDPERIPHERAL MOSFET SWITCH CIRCUIT</text>
</g>
<g font-size="2.2" fill="#906">
<text x="122.6" y="28.9">PERIPHERAL SOLDER PAD CONNECTION</text>
<text x="22.4" y="39">BATTERY PROTECTION CIRCUIT</text>
<text x="89.5" y="39">LDO CIRCUIT</text>
<text x="155.6" y="36.2">SLIDE SWITCH SOLDER PADS</text>
<text x="6.8" y="85.9">MCU CIRCUIT</text>
<text x="160.2" y="85.9">MOTOR DRIVER CIRCUIT</text>
<text x="130.8" y="131.8">BLUETOOTH CONNECTOR</text>
<text x="166.7" y="131.8">SERVO CONNECTOR</text>
</g>
<g font-size="2.2" fill="#00f">
<text x="203.9" y="138.5">1.0</text>
<text x="157.8" y="147.5">2026-07-28</text>
</g>
<g font-size="2" fill="#00f">
<text x="109.1" y="58.1">nC1_RESET</text>
<text x="109.2" y="56.1">RX_uC1</text>
<text x="109.3" y="54.2">TX_uC1</text>
<text x="134.3" y="64.5" transform="rotate(-90 134.3 64.5)">MISO1</text>
<text x="8.5" y="69" transform="rotate(-90 8.5 69)">SERVO_SIGNAL</text>
<text x="139.9" y="68.8" transform="rotate(-90 139.9 68.8)">nC1_RESET</text>
<text x="159" y="68.1">MOTORA</text>
<text x="159.2" y="70.9">MOTORB</text>
<text x="160.8" y="74.6">MOTORA</text>
<text x="6.1" y="78.3">MOSI1_VIBRATION_CONTROL</text>
<text x="28.2" y="80.1">MISO1</text>
<text x="76.1" y="83.8">SCK1_AUX_CONTROL</text>
<text x="121.5" y="78.8" transform="rotate(-90 121.5 78.8)">nC1_RESET</text>
<text x="137" y="79" transform="rotate(-90 137 79)">SCK1_AUX_CONTROL</text>
<text x="153.6" y="81.9" transform="rotate(-90 153.6 81.9)">MOSI1_VIBRATION_CONTROL</text>
<text x="161" y="78.3">MOTORB</text>
<text x="168.3" y="107.7">SERVO_SIGNAL</text>
<text x="131.5" y="119.8" transform="rotate(-90 131.5 119.8)">TX_uC1</text>
<text x="134.3" y="119.8" transform="rotate(-90 134.3 119.8)">RX_uC1</text>
<text x="28.4" y="125" transform="rotate(-90 28.4 125)">MOSI1_VIBRATION_CONTROL</text>
<text x="95.7" y="123.1" transform="rotate(-90 95.7 123.1)">SCK1_AUX_CONTROL</text>
</g>
<g font-size="2" fill="#800">
<text x="129.9" y="136.1">TITLE:</text>
<text x="149.1" y="143.5">Company: Your Company</text>
<text x="196.7" y="143.8">Sheet: 1/1</text>
<text x="196.9" y="138.5">REV:</text>
<text x="149.1" y="147.5">Date:</text>
<text x="174.7" y="147.5">Drawn By: Mohamed Riyas</text>
</g>
<g font-size="1.7" fill="#800">
<text x="21.1" y="3.6">1</text>
<text x="57.1" y="3.6">2</text>
<text x="93.2" y="3.6">3</text>
<text x="129.2" y="3.6">4</text>
<text x="165.2" y="3.6">5</text>
<text x="1.5" y="21.9">A</text>
<text x="210.9" y="21.9">A</text>
<text x="1.5" y="57.9">B</text>
<text x="210.9" y="57.9">B</text>
<text x="1.5" y="94">C</text>
<text x="210.9" y="94">C</text>
<text x="1.5" y="130">D</text>
<text x="210.9" y="130">D</text>
<text x="21.1" y="149.9">1</text>
<text x="57.1" y="149.9">2</text>
<text x="93.2" y="149.9">3</text>
<text x="129.2" y="149.9">4</text>
<text x="165.2" y="149.9">5</text>
</g>
<g font-size="1.7" fill="#00f">
<text x="6.9" y="11.1">VCHRG</text>
<text x="30.2" y="12" transform="rotate(-90 30.2 12)">CELL2-</text>
<text x="31.1" y="10.3">1</text>
<text x="33.2" y="11.3">S</text>
<text x="37.7" y="11.3">D</text>
<text x="39.9" y="10.3">8</text>
<text x="42.1" y="10.3">5</text>
<text x="44.2" y="11.3">D</text>
<text x="48.7" y="11.3">G</text>
<text x="51" y="10.3">4 OC_BMS</text>
<text x="63.8" y="11.4">VCHRG</text>
<text x="70.7" y="9.4">1</text>
<text x="72.4" y="10.1">1</text>
<text x="84.3" y="9.1">CELL1+_SW</text>
<text x="95.4" y="9.4">1</text>
<text x="97.5" y="10.3">IN</text>
<text x="117.6" y="11.3">1</text>
<text x="127.7" y="11.3">1</text>
<text x="137.8" y="11.3">1</text>
<text x="147.9" y="11.3">1</text>
<text x="158" y="11.3">1</text>
<text x="168.1" y="11.3">1</text>
<text x="178.2" y="11.3">1</text>
<text x="188.3" y="11.3">1</text>
<text x="198.5" y="11.3">1</text>
<text x="11.5" y="16.6">1</text>
<text x="13.2" y="15.8">1 CELL1+</text>
<text x="23.2" y="17.5">OD_BMS</text>
<text x="31.1" y="12.2">2</text>
<text x="31.1" y="14">3</text>
<text x="31.1" y="15.8">4</text>
<text x="33.2" y="13.1">S</text>
<text x="33.2" y="14.9">S</text>
<text x="33.2" y="16.8">G</text>
<text x="37.7" y="16.8">D</text>
<text x="37.7" y="14.9">D</text>
<text x="37.7" y="13.1">D</text>
<text x="39.9" y="15.8">5</text>
<text x="39.9" y="14">6</text>
<text x="39.9" y="12.2">7</text>
<text x="42.1" y="12.2">6</text>
<text x="42.1" y="14">7</text>
<text x="42.1" y="15.8">8</text>
<text x="44.2" y="13.1">D</text>
<text x="44.2" y="14.9">D</text>
<text x="44.2" y="16.8">D</text>
<text x="48.9" y="16.8">S</text>
<text x="48.9" y="14.9">S</text>
<text x="48.9" y="13.1">S</text>
<text x="51" y="15.8">1</text>
<text x="51" y="14">2</text>
<text x="51" y="12.2">3</text>
<text x="70.7" y="16.8">1</text>
<text x="72.4" y="17.5">1</text>
<text x="95.4" y="13.1">3</text>
<text x="97.5" y="14">O UT</text>
<text x="117.6" y="14.9">2</text>
<text x="119.3" y="15.7">-</text>
<text x="127.7" y="14.9">2</text>
<text x="129.4" y="15.7">-</text>
<text x="137.8" y="14.9">2</text>
<text x="139.5" y="15.7">-</text>
<text x="147.9" y="14.9">2</text>
<text x="149.6" y="15.7">-</text>
<text x="158" y="14.9">2</text>
<text x="159.7" y="15.7">-</text>
<text x="168.1" y="14.9">2</text>
<text x="169.8" y="15.7">-</text>
<text x="178.2" y="14.9">2</text>
<text x="179.9" y="15.7">-</text>
<text x="188.3" y="14.9">2</text>
<text x="190" y="15.7">-</text>
<text x="198.5" y="14.9">2</text>
<text x="200.1" y="15.7">-</text>
<text x="11.5" y="23.9">1</text>
<text x="13.2" y="23.2">1 CELLMP</text>
<text x="65" y="21.1">CELL1+</text>
<text x="159" y="22" transform="rotate(-90 159 22)">BUZZER</text>
<text x="26" y="25.8">OD_BMS</text>
<text x="26.1" y="27.6">OC_BMS</text>
<text x="33.9" y="25">1</text>
<text x="33.9" y="26.9">2</text>
<text x="33.9" y="28.7">3</text>
<text x="35.9" y="26">O D</text>
<text x="35.9" y="27.8">O C</text>
<text x="35.9" y="29.6">C S</text>
<text x="42.6" y="29.6">V C</text>
<text x="46.4" y="28.7">4</text>
<text x="65" y="25.7">CELL2-</text>
<text x="65" y="29.4">CELL2-</text>
<text x="118.5" y="26.7" transform="rotate(-90 118.5 26.7)">RIGHT_HEAD</text>
<text x="128.6" y="25.6" transform="rotate(-90 128.6 25.6)">LEFT_HEAD</text>
<text x="138.7" y="25.4" transform="rotate(-90 138.7 25.4)">RIGHT_TAIL</text>
<text x="148.8" y="24.2" transform="rotate(-90 148.8 24.2)">LEFT_TAIL</text>
<text x="169.1" y="24.6" transform="rotate(-90 169.1 24.6)">VIBRATION</text>
<text x="179.2" y="28.2" transform="rotate(-90 179.2 28.2)">LEFT_BLINKER</text>
<text x="189.3" y="29.3" transform="rotate(-90 189.3 29.3)">RIGHT_BLINKER</text>
<text x="199.4" y="24.4" transform="rotate(-90 199.4 24.4)">AUXILARY</text>
<text x="11.5" y="31.3">1</text>
<text x="13.2" y="30.5">1 CELL2-</text>
<text x="65" y="33">CELLMP</text>
<text x="121.3" y="35.1">1</text>
<text x="122.9" y="35.9">1 P6</text>
<text x="144.2" y="35.1">1</text>
<text x="145.9" y="35.9">1 P7</text>
<text x="114" y="37">CELL1+</text>
<text x="133.4" y="37.9">CELL1+_SW</text>
<text x="187.6" y="47.3" transform="rotate(-90 187.6 47.3)">9</text>
<text x="40.3" y="51.7">1</text>
<text x="40.3" y="53.5">2</text>
<text x="42.4" y="52.6">(PC INT19/O C 2B/INT1)PD3</text>
<text x="79.3" y="52.6">PD2(INT0/PC INT18)</text>
<text x="100.6" y="53.5">31</text>
<text x="100.6" y="51.7">32</text>
<text x="105.5" y="51.9">BT_STATE</text>
<text x="140.5" y="48">1</text>
<text x="140.5" y="49.9">3</text>
<text x="140.5" y="51.7">5</text>
<text x="142.5" y="48.9">12</text>
<text x="142.5" y="50.8">34</text>
<text x="142.5" y="52.6">56</text>
<text x="145.6" y="51.7">6</text>
<text x="145.6" y="49.9">4</text>
<text x="145.6" y="48">2</text>
<text x="169.8" y="48">CELL1+_SW</text>
<text x="179.1" y="48.9">1</text>
<text x="179.1" y="50.8">2</text>
<text x="179.1" y="52.6">3</text>
<text x="181.1" y="49.9">V M</text>
<text x="181.1" y="51.7">O UT1 nSLEEP</text>
<text x="181.1" y="53.5">O UT2</text>
<text x="188.4" y="50.3" transform="rotate(-90 188.4 50.3)">EP</text>
<text x="190.8" y="53.5">IN1</text>
<text x="195.3" y="52.6">6</text>
<text x="195.3" y="50.8">7</text>
<text x="42.4" y="54.4">(PC INT20/XC K/T0)PD4</text>
<text x="73.9" y="60">PC 5(A DC 5/SC L/PC INT13)</text>
<text x="76.5" y="58.1">PC 6(RESET#/PC INT14)</text>
<text x="80.2" y="56.3">PD0(RXD/PC INT16)</text>
<text x="80.2" y="54.4">PD1(TXD/PC INT17)</text>
<text x="100.6" y="59">28 RB_CONTROL</text>
<text x="100.6" y="57.2">29</text>
<text x="100.6" y="55.4">30</text>
<text x="190.8" y="55.4">IN2</text>
<text x="195.3" y="54.4">5</text>
<text x="40.3" y="62.7">7</text>
<text x="40.3" y="64.6">8</text>
<text x="42.4" y="63.6">(PC INT6/XTA L1/TO SC 1)PB6</text>
<text x="42.4" y="65.5">(PC INT7/XTA L2/TO SC 2)PB7</text>
<text x="73.5" y="61.8">PC 4(A DC 4/SDA /PC INT12)</text>
<text x="78.6" y="65.5">PC 2(A DC 2/PC INT10)</text>
<text x="78.6" y="63.6">PC 3(A DC 3/PC INT11)</text>
<text x="100.6" y="64.6">25</text>
<text x="100.6" y="62.7">26</text>
<text x="100.6" y="60.9">27</text>
<text x="103.6" y="65.9">RT_CONTROL</text>
<text x="103.6" y="63.5">LT_CONTROL</text>
<text x="103.6" y="61.7">LB_CONTROL</text>
<text x="182.1" y="60.7">PWM1_MOTOR_D6</text>
<text x="183" y="63.5">PWM2_MOTOR_D5</text>
<text x="24" y="69.9">PWM1_MOTOR_D611</text>
<text x="24" y="68">PWM2_MOTOR_D510</text>
<text x="39" y="71.9">12</text>
<text x="40.3" y="66.4">9</text>
<text x="42.4" y="67.3">(PC INT21/O C 0B/T1)PD5</text>
<text x="42.4" y="69.2">(PC INT22/O C 0A /A IN0)PD6</text>
<text x="42.4" y="71">(PC INT23/A IN1)PD7</text>
<text x="79.9" y="69.2">PC 0(A DC 0/PC INT8)</text>
<text x="79.9" y="67.3">PC 1(A DC 1/PC INT9)</text>
<text x="94" y="71">A DC 7</text>
<text x="100.6" y="70.1">22</text>
<text x="100.6" y="68.2">23</text>
<text x="100.6" y="66.4">24</text>
<text x="103.6" y="69.2">RH_CONTROL</text>
<text x="103.6" y="67.3">LH_CONTROL</text>
<text x="21.8" y="76">BUZZER_CONTROL</text>
<text x="39" y="73.7">13</text>
<text x="39" y="75.6">14</text>
<text x="39" y="77.4">15</text>
<text x="42.4" y="72.8">(PC INT0/C LKO /IC P1)PB0</text>
<text x="42.4" y="74.7">(PC INT1/O C 1A )PB1</text>
<text x="42.4" y="76.5">(PC INT2/SS#/O C 1B)PB2</text>
<text x="94" y="76.5">A DC 6</text>
<text x="94.6" y="74.7">A REF</text>
<text x="100.6" y="75.6">19</text>
<text x="100.6" y="73.7">20</text>
<text x="177.7" y="73.7">1</text>
<text x="177.7" y="77.4">2</text>
<text x="179.9" y="74.5">M1</text>
<text x="39" y="79.3">16</text>
<text x="42.4" y="78.3">(PC INT3/O C 2A /MO SI)PB3</text>
<text x="42.4" y="80.2">(PC INT4/MISO )PB4</text>
<text x="81.7" y="80.2">PB5(SC K/PC INT5)</text>
<text x="100.6" y="79.3">17</text>
<text x="179.9" y="78.2">M2</text>
<text x="20.9" y="91.8">RIGHT_HEAD</text>
<text x="43" y="92.3">LEFT_HEAD</text>
<text x="63.2" y="92">RIGHT_TAIL</text>
<text x="88" y="92">LEFT_TAIL</text>
<text x="109.1" y="91.8">AUXILARY</text>
<text x="134.9" y="106.8">1</text>
<text x="137" y="107.7">12</text>
<text x="140.1" y="106.8">2 BT_RX</text>
<text x="149.8" y="104.8" transform="rotate(-90 149.8 104.8)">BT_STATE</text>
<text x="151.5" y="105">1</text>
<text x="151.5" y="106.8">2</text>
<text x="153.6" y="105.9">1</text>
<text x="153.6" y="107.7">2</text>
<text x="187.3" y="106.8">1</text>
<text x="189.4" y="107.7">1</text>
<text x="134.9" y="108.7">3</text>
<text x="137" y="109.6">34</text>
<text x="140.1" y="108.7">4 BT_TX</text>
<text x="151.5" y="108.7">3</text>
<text x="151.5" y="110.5">4</text>
<text x="151.5" y="112.3">5</text>
<text x="153.6" y="109.6">3</text>
<text x="153.6" y="111.4">4</text>
<text x="153.6" y="113.3">5</text>
<text x="187.3" y="108.7">2</text>
<text x="187.3" y="110.5">3</text>
<text x="189.4" y="109.6">2</text>
<text x="189.4" y="111.4">3</text>
<text x="8.4" y="117.1" transform="rotate(-90 8.4 117.1)">RH_CONTROL</text>
<text x="30" y="117.1" transform="rotate(-90 30 117.1)">LH_CONTROL</text>
<text x="49.3" y="116.6" transform="rotate(-90 49.3 116.6)">RT_CONTROL</text>
<text x="74.7" y="116.6" transform="rotate(-90 74.7 116.6)">LT_CONTROL</text>
<text x="151.5" y="114.2">6</text>
<text x="153.6" y="115.1">6</text>
<text x="20.9" y="125.4">BUZZER</text>
<text x="43" y="124.9">VIBRATION</text>
<text x="63.2" y="125.1">LEFT_BLINKER</text>
<text x="82.4" y="125.1">RIGHT_BLINKER</text>
<text x="50.8" y="140.8" transform="rotate(-90 50.8 140.8)">LB_CONTROL</text>
<text x="70.1" y="140.7" transform="rotate(-90 70.1 140.7)">RB_CONTROL</text>
<text x="7.9" y="145.2" transform="rotate(-90 7.9 145.2)">BUZZER_CONTROL</text>
</g>
<g font-size="1.7" fill="#000080">
<text x="18.6" y="9.3">D1CELL1+</text>
<text x="75.6" y="10.1">P1</text>
<text x="96.7" y="7.5">U1UMW78M05</text>
<text x="7.6" y="16.7">P2</text>
<text x="35.1" y="13.8">Q1</text>
<text x="46.1" y="13.8">Q2</text>
<text x="75.6" y="17.5">P3</text>
<text x="85.5" y="13.9" transform="rotate(-90 85.5 13.9)">C1</text>
<text x="90.1" y="13.9" transform="rotate(-90 90.1 13.9)">C2</text>
<text x="119.9" y="13.8">CN1</text>
<text x="130" y="13.8">CN2</text>
<text x="140.1" y="13.8">CN3</text>
<text x="150.2" y="13.8">CN4</text>
<text x="160.3" y="13.8">CN5</text>
<text x="170.4" y="13.8">CN6</text>
<text x="180.6" y="13.8">CN7</text>
<text x="190.7" y="13.8">CN8</text>
<text x="200.8" y="13.8">CN9</text>
<text x="35.1" y="23.1">U2</text>
<text x="56.4" y="20.3">300mΩ</text>
<text x="57.2" y="22.2">R1</text>
<text x="85.5" y="20.2" transform="rotate(-90 85.5 20.2)">100uF</text>
<text x="90.1" y="20.2" transform="rotate(-90 90.1 20.2)">100nF</text>
<text x="98.4" y="21.2" transform="rotate(-90 98.4 21.2)">C3</text>
<text x="103" y="21.2" transform="rotate(-90 103 21.2)">C4</text>
<text x="106.7" y="21.2" transform="rotate(-90 106.7 21.2)">C5</text>
<text x="7.6" y="24">P4</text>
<text x="25" y="29.5">R2</text>
<text x="55.2" y="25.9">C6</text>
<text x="58.5" y="25.9">100nF</text>
<text x="98.4" y="27.6" transform="rotate(-90 98.4 27.6)">100uF</text>
<text x="103" y="27.6" transform="rotate(-90 103 27.6)">100nF</text>
<text x="106.7" y="27.1" transform="rotate(-90 106.7 27.1)">10nF</text>
<text x="7.6" y="31.4">P5</text>
<text x="24.5" y="31.3">2kΩ</text>
<text x="36.4" y="32.3">HY2120CB</text>
<text x="55.2" y="31.4">C7</text>
<text x="56.4" y="35.9">300mΩ</text>
<text x="57.1" y="34">R3</text>
<text x="58.5" y="31.4">100nF</text>
<text x="142.7" y="46.1">U3</text>
<text x="22.1" y="50.2" transform="rotate(-90 22.1 50.2)">C10</text>
<text x="166.4" y="52.1" transform="rotate(-90 166.4 52.1)">C11</text>
<text x="12.9" y="56.1" transform="rotate(-90 12.9 56.1)">100nF C8</text>
<text x="17.5" y="56.1" transform="rotate(-90 17.5 56.1)">100nF C9</text>
<text x="22.1" y="55.6" transform="rotate(-90 22.1 55.6)">10nF</text>
<text x="166.4" y="58.1" transform="rotate(-90 166.4 58.1)">100uF</text>
<text x="171" y="58.1" transform="rotate(-90 171 58.1)">100nF C12</text>
<text x="180.7" y="58">DRV8210PDSGR</text>
<text x="186.7" y="56.2">U4</text>
<text x="11.1" y="65.6" transform="rotate(-90 11.1 65.6)">16MHz</text>
<text x="73.6" y="60.3" transform="rotate(-90 73.6 60.3)">U5</text>
<text x="126.9" y="60.3" transform="rotate(-90 126.9 60.3)">R4</text>
<text x="128.7" y="61.3" transform="rotate(-90 128.7 61.3)">10kΩ</text>
<text x="203.2" y="60.8" transform="rotate(-90 203.2 60.8)">100nF C13</text>
<text x="11.1" y="69.3" transform="rotate(-90 11.1 69.3)">X1</text>
<text x="128.1" y="71.7">20pF</text>
<text x="128.1" y="69.9">C15</text>
<text x="145.3" y="68" transform="rotate(-90 145.3 68)">100nF C14</text>
<text x="179.4" y="69.9">U6</text>
<text x="73.6" y="76.6" transform="rotate(-90 73.6 76.6)">ATMEGA328P-AU</text>
<text x="114" y="76.3" transform="rotate(-90 114 76.3)">C16</text>
<text x="114" y="82.7" transform="rotate(-90 114 82.7)">100nF</text>
<text x="97.1" y="94.8">1kΩ</text>
<text x="21.2" y="98" transform="rotate(-90 21.2 98)">RRH</text>
<text x="23" y="97.6" transform="rotate(-90 23 97.6)">30Ω</text>
<text x="43.3" y="98" transform="rotate(-90 43.3 98)">RLH</text>
<text x="45.1" y="97.6" transform="rotate(-90 45.1 97.6)">30Ω</text>
<text x="58.9" y="97.5" transform="rotate(-90 58.9 97.5)">R5</text>
<text x="65.3" y="97.6" transform="rotate(-90 65.3 97.6)">56Ω</text>
<text x="88.3" y="97.5" transform="rotate(-90 88.3 97.5)">R6</text>
<text x="90.1" y="97.6" transform="rotate(-90 90.1 97.6)">56Ω</text>
<text x="97.1" y="96.6">R7</text>
<text x="111.7" y="96.6">Q3</text>
<text x="8.9" y="104">1kΩ</text>
<text x="9.3" y="105.8">R9</text>
<text x="23.5" y="105.8">Q4</text>
<text x="30.9" y="105.7">R10</text>
<text x="31.3" y="103.9">1kΩ</text>
<text x="45.5" y="105.8">Q5</text>
<text x="50.3" y="103.9">1kΩ</text>
<text x="50.3" y="105.8">R11</text>
<text x="65.8" y="105.8">Q6</text>
<text x="75.4" y="103.9">1kΩ</text>
<text x="75.6" y="105.8">R12</text>
<text x="90.6" y="105.8">Q7</text>
<text x="103.9" y="103.2" transform="rotate(-90 103.9 103.2)">R8</text>
<text x="105.7" y="104.1" transform="rotate(-90 105.7 104.1)">100kΩ</text>
<text x="137.1" y="104.9">U7</text>
<text x="153.7" y="103.1">U8</text>
<text x="188.6" y="104.9">H1</text>
<text x="15.6" y="113.2" transform="rotate(-90 15.6 113.2)">R13</text>
<text x="37.8" y="113.1" transform="rotate(-90 37.8 113.1)">R14</text>
<text x="58" y="113.1" transform="rotate(-90 58 113.1)">R15</text>
<text x="82.8" y="113.1" transform="rotate(-90 82.8 113.1)">R16</text>
<text x="196.7" y="113.1" transform="rotate(-90 196.7 113.1)">100nF C17</text>
<text x="17.4" y="114.1" transform="rotate(-90 17.4 114.1)">100kΩ</text>
<text x="39.6" y="114.1" transform="rotate(-90 39.6 114.1)">100kΩ</text>
<text x="59.8" y="114.1" transform="rotate(-90 59.8 114.1)">100kΩ</text>
<text x="84.6" y="114.1" transform="rotate(-90 84.6 114.1)">100kΩ</text>
<text x="200.4" y="114.4" transform="rotate(-90 200.4 114.4)">10nF C18</text>
<text x="8.9" y="127.9">1kΩ</text>
<text x="8.9" y="129.6">R17</text>
<text x="23.5" y="129.7">Q8</text>
<text x="30.9" y="127.9">1kΩ</text>
<text x="31.4" y="129.6">R18</text>
<text x="45.5" y="129.7">Q9</text>
<text x="51.1" y="127.9">1kΩ</text>
<text x="51.6" y="129.7">R19</text>
<text x="65.8" y="129.7">Q10</text>
<text x="70.4" y="127.9">1kΩ</text>
<text x="70.9" y="129.7">R20</text>
<text x="85.1" y="129.7">Q11</text>
<text x="15.7" y="137" transform="rotate(-90 15.7 137)">R21</text>
<text x="17.5" y="138" transform="rotate(-90 17.5 138)">100kΩ</text>
<text x="37.7" y="137.2" transform="rotate(-90 37.7 137.2)">R22</text>
<text x="57.9" y="137.1" transform="rotate(-90 57.9 137.1)">R23</text>
<text x="59.7" y="138" transform="rotate(-90 59.7 138)">100kΩ</text>
<text x="77.2" y="137.1" transform="rotate(-90 77.2 137.1)">R24</text>
<text x="79" y="138" transform="rotate(-90 79 138)">100kΩ</text>
<text x="39.6" y="138.1" transform="rotate(-90 39.6 138.1)">100kΩ</text>
</g>
<g font-size="1.7">
<text x="95.4" y="11.3">2</text>
<text x="97.5" y="12.2">GND</text>
<text x="41.5" y="26">V SS</text>
<text x="46.4" y="25">6 CELL2-</text>
<text x="40.3" y="55.4">3</text>
<text x="40.3" y="59">5</text>
<text x="42.4" y="56.3">GND</text>
<text x="42.4" y="60">GND</text>
<text x="179.1" y="54.4">4</text>
<text x="181.1" y="55.4">GND</text>
<text x="100.6" y="71.9">21</text>
<text x="95.3" y="72.8">GND</text>
</g>
<g font-size="1.7" fill="#f00">
<text x="119.3" y="12">+</text>
<text x="129.4" y="12">+</text>
<text x="139.5" y="12">+</text>
<text x="149.6" y="12">+</text>
<text x="159.7" y="12">+</text>
<text x="169.8" y="12">+</text>
<text x="179.9" y="12">+</text>
<text x="190" y="12">+</text>
<text x="200.1" y="12">+</text>
<text x="41.1" y="27.8">V DD</text>
<text x="46.4" y="26.9">5</text>
<text x="190" y="49.9">V C C</text>
<text x="195.3" y="48.9">8</text>
<text x="40.3" y="57.2">4</text>
<text x="42.4" y="58.1">V C C</text>
<text x="40.3" y="60.9">6</text>
<text x="42.4" y="61.8">V C C</text>
<text x="100.6" y="77.4">18</text>
<text x="93.9" y="78.3">A V C C</text>
</g>
<text font-size="1.3" fill="#000080" x="187.9" y="71.5">MOTOR_PAD</text>
</svg>
